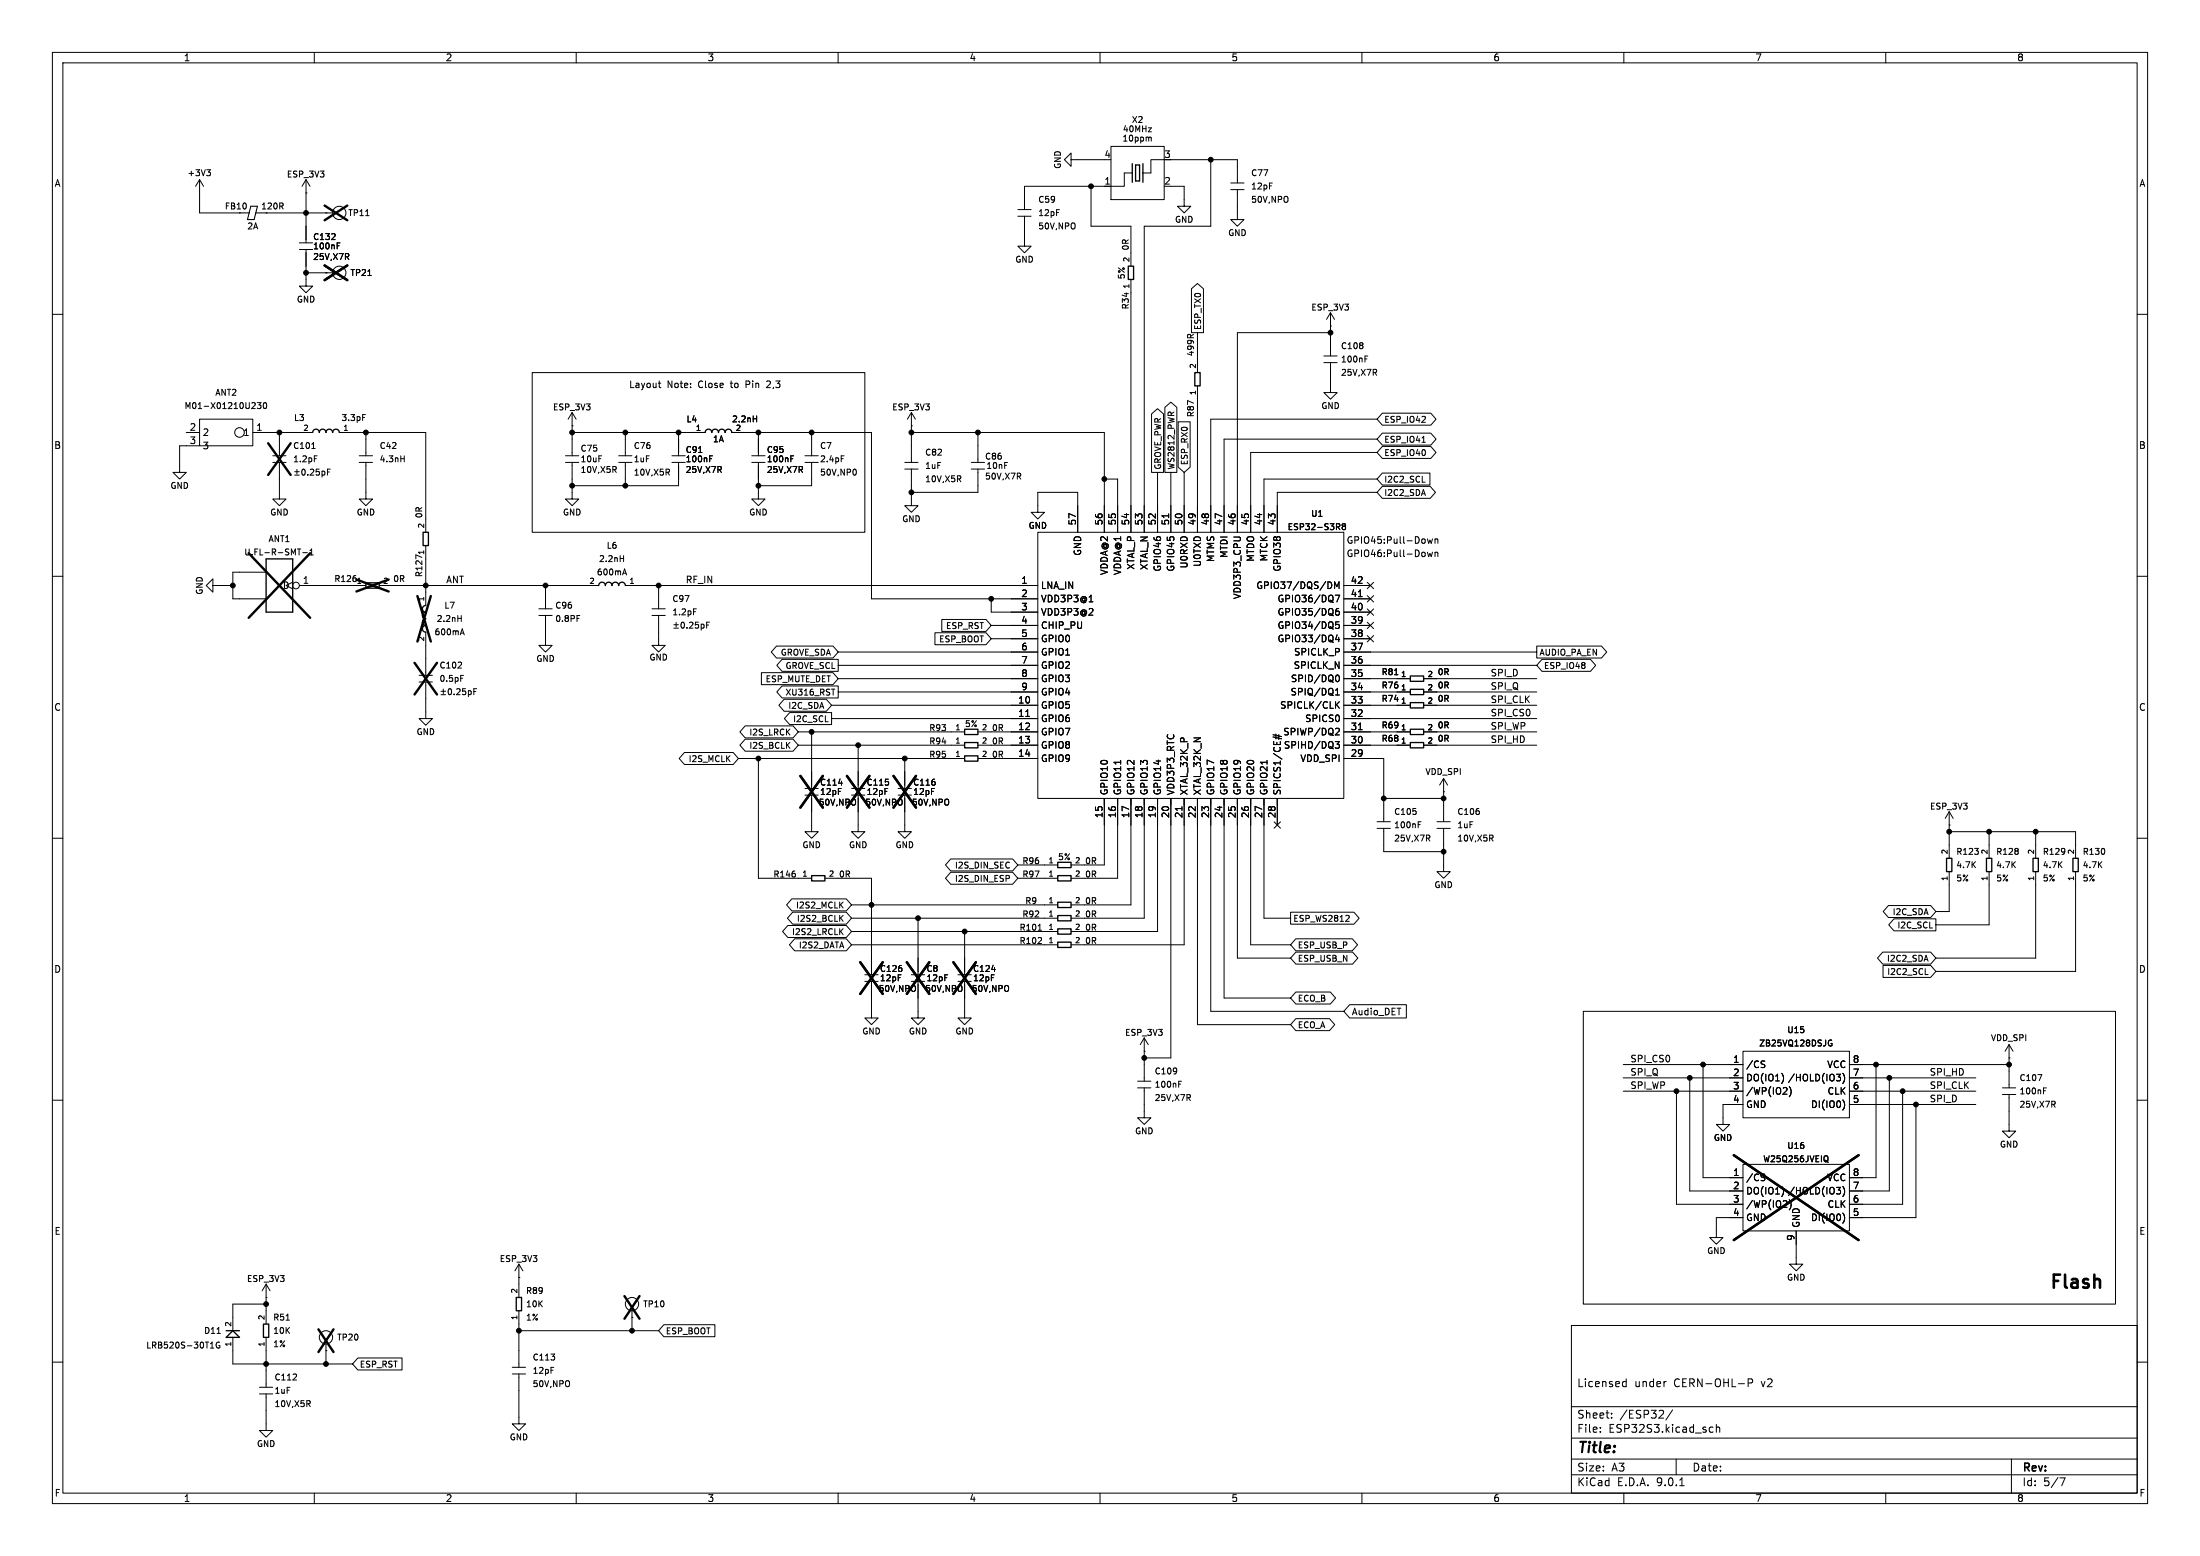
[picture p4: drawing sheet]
<svg xmlns="http://www.w3.org/2000/svg" width="420mm" height="297mm" viewBox="0 0 420 297" stroke-linecap="round" stroke-linejoin="round" font-family="sans-serif">
<g fill="none" stroke="#000" stroke-width=".19">
<path d="M10 10h400v277h-400zM12 12h396v273h-396zM60 10v2M110 10v2M160 10v2M210 10v2M260 10v2M310 10v2M360 10v2M38.1 34.3l-.8 1.3M38.1 34.3l.8 1.3M38.1 34.3v6.3h7.6"/>
<path d="M39.5 32.4h.7l-.4 .4M40 32.8l.2 .3v.2l-.2 .2M53.7 39.3l.4 .6M54 38.9v.3M58.4 36.8h.1M58.4 34.3l-.7 1.3M58.4 34.3l.8 1.3M58.4 34.3v12.1M204.5 30.5v-1.3l-1.3 1.3 1.3 1.3v-1.3h6.3M208.3 35.6v7.6h7.6v7.6M212.1 27.9h10.1v10.2h-10.1zM212.1 35.6h-16.5v4.4"/>
<path d="M216.2 33h-1.6v2.6h-3.8M218.2 33h1.5v-2.5h16.5v4.4M219.2 24.4h.6l-.6 .8h.6M219.5 26.2l.3 .1v.6M223.5 35.6h2.6v3.8h1.2l-1.2 1.2-1.3-1.2h1.3M231.1 30.5v12.7h-12.7v58.4M234.9 34.9h2.6M234.9 36.2h2.6M236.2 36.2v5.7h1.3l-1.3 1.3-1.3-1.3h1.3M242.3 34.9h.6M50.8 40.6h12.7M57.1 46.4h2.6"/>
<path d="M57.1 47.6h2.6M58.4 47.6v7h1.3l-1.3 1.3-1.3-1.3h1.3M58.4 52.1h5.1M62.2 40.6h.1M62.2 52.1h.1M63.3 45.7h.7M63.9 44.7v.4M64.4 46.9h.3M64.4 46.4h.5M66.2 49l.4 .5M66.5 48.5v.4M69.8 41.2h.7"/>
<path d="M70.2 52.6h.7M194.3 40h2.5M194.3 41.3h2.5M195.6 41.3v5.7h1.2l-1.2 1.3-1.3-1.3h1.3M201.7 40h.5M215.9 53.3v48.3M227.5 55.1l1.1-1 1.1 1v8.4h-2.2zM254 59.7l-.8 1.3M254 59.7l.8 1.3M254 59.7v8.2M10 60h2M48.5 76.8l.2 .3v.2l-.7 .7h.7"/>
<path d="M49.1 76.8h.7l-.4 .5 .4 .1v.5l-.2 .1-.5-.1M50.4 77l.1-.2a.61 .61 0 0 1 .4 .6 .61 .61 0 0 1-.4 .6l-.2-.4zM69.2 79.1h.6M101.6 71.1h63.5v30.5h-63.5zM109.2 78.7v8.3M109.2 78.7l-.7 1.3M109.2 78.7l.8 1.3M125.7 73.1h.5M125.9 73.8l.3 .2M143.8 79.9h.6M144.4 79.4v1.1M146.5 72.7l-.1 .1"/>
<path d="M147 73.3l-.7 .7h.8M174 78.7v9.6M174 78.7l-.8 1.3M174 78.7l.8 1.3M219.8 79l1.2-1 1.1 1v11.2h-2.3zM222.4 77.8l1.1-1 1.2 1v12.4h-2.3zM226.8 63.9h.4M227.9 63.8l-.6 .4M228.6 63.5v7.6M228.6 73.7v27.9M252.7 67.9h2.6M252.7 69.2h2.6"/>
<path d="M254 62.2h.1M254 69.2v5.7h1.3l-1.3 1.3-1.3-1.3h1.3M254 63.5h-17.8v38.1M260.1 65.5v.3M260.1 66v.5M260.6 68h.5M260.6 68.5h.4M262.4 71.1l.4 .5M262.8 70.6v.4M263.9 78.9h9.2l1 1.1-1 1.2h-9.2l-1-1.2zM408 60h2M35.6 82.6h2.5"/>
<path d="M38.1 80h10.2v5.1h-10.2zM38.1 85.1h-3.8v5.1h1.3l-1.3 1.2-1.3-1.2h1.3M48.3 82.6h11.4M52.1 87h2.5M52.1 88.3h2.5M53.3 88.3v7h1.3l-1.3 1.2-1.2-1.2h1.2M53.3 82.6v4.4M56.3 90h.8M56.3 90.7h.8M56.7 89.6v.9M57.7 89.7l.2-.2a.61 .61 0 0 1 .4 .6 .61 .61 0 0 1-.4 .6l-.3-.4zM58.8 90.6v.1"/>
<path d="M59.2 89.7l.5-.2 .2 .4-.7 .8h.7M59.5 85.6h.7M60 87h.6M60.9 89.5h-.5l-.1 .6 .6-.1v.6l-.1 .1-.5-.1M61.5 90l.3-.1 .2 .2-.1 .5h-.4M61.5 89.9v1.2M62.5 90.1h.4M63.1 89.5h-.6v1.2M64.8 82.6h16.5v19M68.6 87h2.5M68.6 88.3h2.5M69.8 88.3v7h1.3l-1.3 1.2-1.2-1.2h1.2"/>
<path d="M69.8 82.6v4.4M76.5 87.6h.7M77.2 87v1.2M107.9 87h2.6M107.9 88.3h2.6M109.2 88.3v7h1.3l-1.3 1.2-1.3-1.2h1.3M109.2 81.3h.1M109.2 82.6h25.4M114.3 87h.6M117.3 89.6l.3 .6M117.6 89.1v.4M118.1 87h2.5"/>
<path d="M118.1 88.3h2.5M119.4 82.6v4.4M119.4 88.3v4.4M127.4 90.1l.4 .6M127.8 89.7v.3M128.3 87h2.5M128.3 88.3h2.5M129.5 82.6v4.4M129.5 88.3v4.4h-20.3M133.4 86.4h.6M135.5 87h.5M135.5 87.6h.4"/>
<path d="M137.3 89.6l.4 .6M137.7 89.1v.4M139.7 82.6h26.7v31.7h31.7M143.5 87h2.5M143.5 88.3h2.5M144.8 88.3v7h1.2l-1.2 1.2-1.3-1.2h1.3M144.8 82.6v4.4M151 87h.5M151 87.6h.4M152.8 89.6l.4 .6M153.2 89.1v.4M153.7 87h2.5"/>
<path d="M153.7 88.3h2.5M154.9 82.6v4.4M154.9 88.3v4.4h-10.1M160.6 87h.5M163.3 89.6l.2 .4-.2 .6M172.7 88.3h2.6M172.7 89.5h2.6M174 89.5v7h1.3l-1.3 1.3-1.3-1.3h1.3M174 81.3h.1M174 82.6h36.8v19M183.1 91.4l.3 .6M183.4 90.9v.4"/>
<path d="M185.4 88.3h2.6M185.4 89.5h2.6M186.7 82.6v5.7M186.7 89.5v4.5h-12.7M191.8 88.3h.5M194.5 90.9l.4 .6M194.8 90.4v.4M198.1 97.8h-1.3l1.3 1.3 1.3-1.3h-1.3v-3.8h7.6v7.6M210.8 91.4h2.6v10.2M221 90.2v11.4M223.1 98.1v.7M223.5 90.2v11.4"/>
<path d="M224.9 80.5h2.3v8.7l-1.1 1-1.2-1zM226.1 90.2v11.4M255.6 100l.2 .2-.2 .4M262.9 80h-31.8v21.6M262.9 83.8h-29.2v17.8M262.9 86.4h-24.1v15.2M262.9 91.4h-21.6v10.2M262.9 94h-19.1v7.6M263.9 85.2h9.2l1 1.2-1 1.1h-9.2l-1-1.1zM263.9 90.3h9.1v2.3h-9.1l-1-1.2zM263.9 82.7h9.2l1 1.1-1 1.2h-9.2l-1-1.2zM263.9 92.8h9.1l1 1.2-1 1.1h-9.1l-1-1.1z"/>
<path d="M271.5 84.4h.6M271.5 92h.6M10 110h2M40.6 111.8v-1.3l-1.2 1.3 1.2 1.2v-1.2h3.8M50.8 109.2h-6.4v5.1h6.4M55.9 111.1l-1.3 .7 1.3 .6M56.8 104.8h.6M57.1 111.8h12.7M57.8 105.5h.9M59.2 105.9h.6M59.2 105.1l.3-.3v1.1M72.4 111.8h41.9"/>
<path d="M80.5 106.4l-1.1-.5v.8M81.3 104.1v11.5M87.4 118h.7M88.1 117.5v1.1M102.9 116.2h2.5M102.9 117.5h2.5M104.1 117.5v5.7h1.3l-1.3 1.3-1.2-1.3h1.2M104.1 111.8v4.4M110.2 117.5h.5M118.4 106.6h.6M119 109.4h.5M119 106.1v1.1"/>
<path d="M119.2 108.6l.4 1.1M119.4 111.8h78.7M124.5 116.2h2.5M124.5 117.5h2.5M125.7 117.5v5.7h1.3l-1.3 1.3-1.2-1.3h1.2M125.7 111.8v4.4M128.6 119.2h.9M128.6 119.9h.9M129.1 118.8v.9M130.1 118.9l.2-.1a.61 .61 0 0 1 .4 .5 .61 .61 0 0 1-.4 .6l-.3-.4zM131.1 119.8v.1M131.6 118.9l.5-.1 .2 .3-.7 .8h.7"/>
<path d="M132.4 116.2h.5M133.3 118.8h-.5l-.1 .5 .6-.1v.6l-.1 .1-.5-.1M133.9 119.2l.3-.1 .2 .3-.1 .4h-.4M133.9 119.1v1.2M134.9 119.3h.4M135.4 118.8h-.5v1.1M179.8 118.2h8.4l1 1.2-1 1.1h-8.4zM189.2 114.3v2.5h8.9M189.2 119.4h8.9M198.1 101.6h58.4v50.8h-58.4zM207.9 114.9h.7M254.2 111.4v.6"/>
<path d="M254.8 112.3v-1.2l.4 .9 .4-.9v1.2M254.9 113.6h.9l-.6 1.3M255.4 100.6l.4 .5M255.6 116.1l-.4 .1a.86 .86 0 0 0 0 1.2l.4-.1 .1-.4-.3-.3-.3 .1-.1 .2M255.6 118.7h-.6v.6l.1-.1h.5l.1 .2-.1 .4-.2 .2-.4-.2M256.4 100.5l-.2-.3 .2-.2h.4l.1 .2-.2 .3M256.4 100.5l-.2 .2 .1 .3 .1 .1h.4l.1-.2-.1-.3-.1-.1M256.4 100.5h.3M256.5 111.8h5.1M256.5 114.3h5.1M256.5 116.8h5.1M256.5 119.4h5.1"/>
<path d="M259.3 113.9h.7M261 116.2l1.2 1.2M261 111.2l1.2 1.2M261 118.8l1.2 1.2M261 113.7l1.2 1.2M262.2 116.2l-1.2 1.2M262.2 111.2l-1.2 1.2M262.2 118.8l-1.2 1.2M262.2 113.7l-1.2 1.2M272.5 102.9l.2 .8 .3-.6 .2 .6 .3-.8M272.5 105.4l.2 .8 .3-.6 .2 .6 .3-.8M274 102.9v.8"/>
<path d="M274 105.4v.8M274 103l.1-.1h.3l.1 .8M274 105.5l.1-.1 .3 .1 .1 .7M408 110h2M80 128.9h2.5M80 130.2h2.5M81.3 130.2v7h1.2l-1.2 1.2-1.3-1.2h1.3M81.3 120.7v8.2M84.2 131.9h.9M84.2 132.6h.9M84.6 131.5v.9M85.7 131.6l.1-.1a.61 .61 0 0 1 .4 .5 .61 .61 0 0 1-.4 .6l-.2-.4z"/>
<path d="M86.7 132.5v.1M87.2 131.6l.4-.1 .2 .3-.7 .8h.7M87.4 127.5h.7M87.9 128.9h.6M88 120.8h.5M88.1 126.5v.4M88.2 120l.4 1.2M88.9 131.5h-.6v.5l.5-.1 .1 .6-.2 .1-.4-.1M89.4 131.9l.3-.1 .3 .3-.1 .4h-.5M89.4 131.8v1.2M90.5 132h.3M91 131.5h-.5v1.1"/>
<path d="M142.3 138.6h9.1l1 1.1-1 1.1h-9.1l-1-1.1zM145.4 128.4h13.6l1 1.1-1 1.2h-13.6zM148.2 123.3h10.8l1 1.2-1 1.1h-10.8l-1-1.1zM149.3 130.9h10.7v2.3h-10.7l-1-1.1zM149.3 125.9h10.7v2.2h-10.7l-1-1.1zM149.7 133.5h8l1 1.1-1 1.2h-8l-1-1.2zM150.7 136h8v2.3h-8l-1-1.1zM152.4 139.7h31.7M154.9 139.7v10.8M158.7 131.5h.7M158.7 134.6h39.4M158.7 137.2h39.4"/>
<path d="M160 124.5h38.1M160 127h38.1M160 129.5h38.1M160 132.1h38.1M178.5 120.8h9.7l1 1.1-1 1.2h-9.7zM186.7 139.7h11.4M189.2 121.9h8.9M195.8 136.7h.7M255 132.7h.7M255 131.8l.3-.4v1.3M255.1 129l.2-.2a.68 .68 0 0 1 .4 .7 .68 .68 0 0 1-.4 .6l-.2-.1M255.1 139l.5 .1 .1 .3-.8 .9h.8"/>
<path d="M255.1 134.5l.6 .7M255.3 121.2l-.3 .9h.8M255.6 121.7v.8M255.7 133.9l-.7 .8M256.5 121.9h5.1M256.5 124.5h36.9M256.5 127h36.9M256.5 129.5h12.7M256.5 132.1h12.7M256.5 134.6h12.7M256.5 137.2h36.9M256.5 139.7h12.7"/>
<path d="M259.3 139.3h.7M261 121.3l1.2 1.2M262.2 121.3l-1.2 1.2M266.2 128.8h.7M271.8 129.5h21.6M271.8 132.1h21.6M271.8 134.6h21.6M271.8 139.7h21.6M293.4 123.3h12.3l1 1.2-1 1.1h-12.3zM294.4 125.9h9.2l1 1.1-1 1.1h-9.2l-1-1.1zM10 160h2M130.7 143.6h9.3l1 1.2-1 1.1h-9.3l-1-1.1z"/>
<path d="M141 144.8h43.1M142.3 141.1h9.1l1 1.1-1 1.2h-9.1l-1-1.2zM144.8 144.8v22.8h10.1M152.4 142.2h31.7M153.7 150.5h2.5M153.7 151.8h2.5M154.9 151.8v7h1.3l-1.3 1.2-1.2-1.2h1.2M160.1 149.5h.7M162.6 150.5h2.5M162.6 151.8h2.5M163.8 151.8v7h1.3l-1.3 1.2-1.2-1.2h1.2M163.8 142.2v8.3"/>
<path d="M169.6 149.3v.5M171.4 150.5h2.6M171.4 151.8h2.6M172.7 151.8v7h1.3l-1.3 1.2-1.3-1.2h1.3M172.7 144.8v5.7M178.5 149.3v.5M186.7 142.2h11.4M186.7 144.8h11.4M210.8 152.4v12.7h-6.3M213.4 152.4v15.2h-8.9M213.9 145.1v.8M215.9 152.4v20.3h-11.4"/>
<path d="M218.4 152.4v22.9h-13.9M221 152.4v25.4h-16.5M223.5 152.4v49.5h-5.1M225.6 154v.7M226.1 152.4v27.9h-21.6M228.6 152.4v43.2h17.8M231.1 152.4v40.6h25.4M233.7 152.4v38.1h12.7M236.2 152.4v30.5h10.2M238.8 152.4v27.9h7.6M241.3 152.4v22.9h5.1M241.9 145.1v.8"/>
<path d="M243 140.7l1.7 .3M243 140.2l1.7 .4M243.2 156.9l1.2 1.2M243.6 140.1v.9M243.8 152.4v5.1M244.1 140.2v.9M244.4 156.9l-1.2 1.2M254.9 141.5h.8l-.4 .5 .3 .2 .1 .4-.3 .2h-.3M256.5 142.2h12.7M256.5 144.8h7.7v12M262.9 156.8h2.5M262.9 158.1h2.5"/>
<path d="M264.2 158.1v4.5h11.4M264.2 152.4h11.4M270.3 154.9v.5M270.7 157.4h.4M270.7 156.9h.6M271.8 142.2h21.6M272.6 160l.4 .5M272.9 159.5v.4M274.3 156.8h2.6M274.3 158.1h2.6M275.6 158.1v8.3h1.3l-1.3 1.2-1.3-1.2h1.3M275.6 151.1h.1"/>
<path d="M275.6 148.6v8.2M275.6 148.6l-.8 1.3M275.6 148.6l.8 1.3M282.4 154.9v.5M284.7 160l.3 .5M285 159.5v.4M372.1 157.5h.1M372.1 158.8h24.1v5M372.1 154.9v8.9M372.1 154.9l-.8 1.3M372.1 154.9l.8 1.3M379.7 158.8v5"/>
<path d="M388.6 158.8v5M408 160h2M150.4 176.7h11.2l1 1.1-1 1.1h-11.2l-1-1.1zM151.2 171.6h10.4l1 1.1-1 1.2h-10.4l-1-1.2zM151.3 174.1h10.3l1 1.2-1 1.1h-10.3l-1-1.1zM151.7 179.2h9.9l1 1.1-1 1.2h-9.9l-1-1.2zM151.8 166.8v.5M157.5 167.6h8.9v18.5M160.5 175.2l.5 .7M160.5 177.7l.5 .7M161 174.7l-.7 .7M161 177.3l-.7 .6"/>
<path d="M162.6 175.3h39.3M162.6 177.8h39.3M162.6 172.7h39.3M175.3 175.3v10.8M181.5 164h11.8l1 1.1-1 1.1h-11.8l-1-1.1zM181.5 166.5h11.8l1 1.1-1 1.2h-11.8l-1-1.2zM184.1 177.8v8.3M194.3 167.6h7.6M194.3 165.1h7.6M198.2 177.6h.6M198.8 179.1v.3M246.4 174.1h12.1l1 1.2-1 1.1h-12.1z"/>
<path d="M247.4 179.2h10.8l1 1.1-1 1.2h-10.8l-1-1.2zM257.4 174.7l.2 .2-.1 .3-.6 .7h.7M360.5 172.8h8.1l1 1.2-1 1.1h-8.1l-1-1.1zM361.6 175.4h8v2.3h-8l-1-1.2zM372.1 166.4v7.6h-2.5M379.7 166.4v10.1h-10.1M385.2 162v.3M385.2 162.5v.5M388.6 166.4v16.5h-19M394.1 162v.8M394.2 162.4l-.1 .1M396.2 166.4v19h-26.6"/>
<path d="M401.7 162.2v.7M162.6 180.3h39.3M165.1 186.1h2.5M165.1 187.3h2.5M166.4 187.3v7h1.2l-1.2 1.3-1.3-1.3h1.3M172.1 184.8v.5M174 186.1h2.5M174 187.3h2.5M175.3 187.3v7h1.2l-1.2 1.3-1.3-1.3h1.3M180.4 186.1h.5M182.9 186.1h2.5M182.9 187.3h2.5"/>
<path d="M184.1 187.3v7h1.3l-1.3 1.3-1.2-1.3h1.2M189.3 185.1h.7M198.1 180.1h.7M218.4 198.1v8.3M218.4 198.1l-.7 1.3M218.4 198.1l.8 1.3M247.4 181.7h10.8l1 1.2-1 1.1h-10.8l-1-1.1zM247.4 189.4h6.6l1 1.1-1 1.1h-6.6l-1-1.1zM247.4 194.4h6.4l1 1.2-1 1.1h-6.4l-1-1.1zM257.7 191.8h10.8v2.5h-10.8l-1.2-1.3zM302.3 193h101.6v55.9h-101.6zM349.5 199.2h.2v.4l-.3 .1-.3-.2"/>
<path d="M349.7 198.6l-.3-.1-.3 .2M359.4 181.7h9.2l1 1.2-1 1.1h-9.2l-1-1.1zM359.5 184.3h9.1l1 1.1-1 1.2h-9.1zM367.5 186h.6M383.5 199.4l-.7 1.3M383.5 199.4l.8 1.3M383.5 199.4v8.2M10 210h2M217.2 206.4h2.5M217.2 207.6h2.5M218.4 207.6v5.8h1.3l-1.3 1.2-1.2-1.2h1.2M218.4 200.7h.1"/>
<path d="M224.6 204v.7M224.6 204.3v.1M225 206.4h.6M225 206.9h.4M226.9 209.5l.3 .6M227.2 209v.4M309.9 203.2h22.8M309.9 205.7h22.8M309.9 208.3h22.8M320 208.3v21.6h12.7M322.6 205.7v21.6h10.1M325.1 203.2v21.6h7.6"/>
<path d="M332.7 200.7h20.4v12.7h-20.4zM332.7 210.8h-3.8v3.8h1.3l-1.3 1.3-1.2-1.3h1.2M336.4 202.5l.5 .1M336.7 203.2l.2 .2-.2 .4M340.4 208.9h.7M340.4 205.4v.9M341.1 207.7v.4M341.6 207.5a1.47 1.47 0 0 1 0 1.8M350.6 205h.8l-.5 .5M351.1 205.5l.3 .3v.3l-.3 .2M351.8 204.9a1.46 1.46 0 0 1 0 1.9M351.8 210a1.49 1.49 0 0 1 0 1.8"/>
<path d="M353.1 203.2h30.4M353.1 205.7h24.1M353.1 208.3h24.1M353.1 210.8h24.1M358.1 203.2v21.6h-5M360.7 205.7v21.6h-7.6M363.2 208.3v21.6h-10.1M365.8 210.8v21.6h-12.7M382.3 207.6h2.5M382.3 208.9h2.5M383.5 208.9v7h1.3l-1.3 1.3-1.2-1.3h1.2M383.5 201.9h.1"/>
<path d="M389 205.1h.8l-.5 1.2M390.1 207.7h.6M390.1 208.2h.4M392 210.8l.3 .5M392.3 210.3v.4M408 210h2M332.7 222.2h20.4v12.7h-20.4zM332.7 232.4h-5v3.8h1.2l-1.2 1.3-1.3-1.3h1.3M336.4 224.1l.5 .1M336.7 224.8l.2 .2-.2 .4M340.4 230.4h.7M340.4 227v.8"/>
<path d="M341.1 229.3v.4M341.6 229.1l.3 .4v.6M341.9 230.4l-.3 .5M342.9 234.9v6.4h1.3l-1.3 1.3-1.3-1.3h1.3M348.6 221.5l.4 .4M348.7 220.6l.3 .4-.1 .6-.2 .2M350.6 226.6h.8l-.5 .5M351.1 227.1l.3 .3v.3l-.3 .2M351.8 226.5a1.46 1.46 0 0 1 0 1.9M351.8 231.6a1.49 1.49 0 0 1 0 1.8M40.2 257.3h.6M40.4 256.3l.1-.1v1.1"/>
<path d="M41.4 254.5h.7M41.9 256.2a.52 .52 0 0 0-.7 .6 .52 .52 0 0 0 .8 .4v-.4h-.3M44.4 255.3v5h22.9M50.8 247.6h.1M50.8 245.1v7.6M50.8 255.3v9.5M50.8 245.1l-.8 1.3M50.8 245.1l.8 1.3M50.8 248.9h-6.4v5.1M54.6 252h.7M62.2 257.8h.1M62.2 256.5v3.8"/>
<path d="M68.3 259.2h8.4v2.3h-8.4l-1-1.2zM99.1 243.8h.1M99.1 241.3v6.3M99.1 250.2v10.8M99.1 241.3l-.8 1.3M99.1 241.3l.7 1.3M99.1 254h26.6M120.6 251.5h.1M120.6 250.2v3.8M126.7 252.9h9.8v2.2h-9.8l-1-1.1zM300 253h108v32h-108zM10 260h2"/>
<path d="M49.5 264.8h2.6M49.5 266.1h2.6M50.8 266.1v6.9h1.3l-1.3 1.3-1.3-1.3h1.3M55.9 263.4h.7M56.6 262.4v.4M58.8 267.9l.4 .6M59.2 267.5v.3M97.8 261h2.5M97.8 262.3h2.5M99.1 262.3v9.5h1.2l-1.2 1.2-1.3-1.2h1.3M105.2 261h.5M300 278.5h108"/>
<path d="M300 274.5h108M300 268.5h108M305.5 273.2v.2M305.5 272.5v.1M307.7 270.5v.2M307.7 269.8v.1M309.9 264.6h.5M309.9 263.8h.5M310.4 263.2v1.5M317.9 263.7h.2M319.3 269.1l-1.3 1.9M320 278.5v3"/>
<path d="M326.6 272.4l.4 .1M327 273.3l-.4 .1M327.7 272.5l.2-.1 .3 .1 .1 .9M327.7 271.9v1.5M333.7 264l.7-.1 .2-.2-.1-.4-.2-.1h-.6v1.5M384 278.5v6.5M408 260h2M60 285v2M110 285v2M160 285v2M210 285v2M260 285v2"/>
<path d="M300 281.5h108M310 285v2M320.7 283.6h.8M360 285v2M393.2 282.1h1l-.6 1.5"/>
<circle cx="64.8" cy="52.1" r="1.27"/>
<circle cx="64.8" cy="40.6" r="1.27"/>
<circle cx="45.7" cy="82.5" r=".92"/>
<circle cx="56.5" cy="111.8" r=".63"/>
<circle cx="62.2" cy="255.3" r="1.27"/>
<circle cx="120.6" cy="248.9" r="1.27"/>
</g>
<g fill="none" stroke="#000" stroke-width=".25">
<path d="M216.2 31.2v3.6M216.8 31.5h.8v3h-.8zM218.2 31.2v3.6M215.4 50.8h1v2.5h-1zM228.1 71.1h1v2.6h-1zM59.7 82.6a.64 .64 0 0 1 .6-.7 .64 .64 0 0 1 .7 .7 .64 .64 0 0 1 .6-.7 .64 .64 0 0 1 .6 .7 .64 .64 0 0 1 .7-.7 .64 .64 0 0 1 .6 .7 .64 .64 0 0 1 .6-.7 .64 .64 0 0 1 .7 .7M134.6 82.6a.64 .64 0 0 1 .7-.7 .64 .64 0 0 1 .6 .7 .64 .64 0 0 1 .6-.7 .64 .64 0 0 1 .7 .7 .64 .64 0 0 1 .6-.7 .64 .64 0 0 1 .6 .7 .64 .64 0 0 1 .7-.7 .64 .64 0 0 1 .6 .7M50.8 106.7h5.1v10.1h-5.1zM69.8 111.3h2.6v1h-2.6zM80.8 101.6h1v2.5h-1zM81.3 115.6a.64 .64 0 0 0-.7 .6 .64 .64 0 0 0 .7 .6 .64 .64 0 0 0-.7 .7 .64 .64 0 0 0 .7 .6 .64 .64 0 0 0-.7 .7 .64 .64 0 0 0 .7 .6M81.3 119.4a.64 .64 0 0 0-.7 .6 .64 .64 0 0 0 .7 .7"/>
<path d="M114.3 111.8a.64 .64 0 0 1 .6-.7 .64 .64 0 0 1 .7 .7 .64 .64 0 0 1 .6-.7 .64 .64 0 0 1 .6 .7 .64 .64 0 0 1 .7-.7 .64 .64 0 0 1 .6 .7 .64 .64 0 0 1 .6-.7 .64 .64 0 0 1 .7 .7M184.1 139.2h2.6v1h-2.6zM269.2 139.2h2.6v1h-2.6zM269.2 131.6h2.6v1h-2.6zM269.2 129h2.6v1h-2.6zM269.2 134.1h2.6v1h-2.6zM184.1 141.7h2.6v1h-2.6zM184.1 144.3h2.6v1h-2.6zM269.2 141.7h2.6v1h-2.6zM154.9 167.1h2.6v1h-2.6zM201.9 179.8h2.6v1h-2.6zM201.9 167.1h2.6v1h-2.6z"/>
<path d="M201.9 174.8h2.6v1h-2.6zM201.9 177.3h2.6v1h-2.6zM201.9 164.6h2.6v1h-2.6zM201.9 172.2h2.6v1h-2.6zM371.6 163.8h1v2.6h-1zM379.2 163.8h1v2.6h-1zM388.1 163.8h1v2.6h-1zM395.7 163.8h1v2.6h-1zM43.2 254h2.5M44.4 254l1.3 1.3h-2.5zM50.3 252.7h1v2.6h-1zM98.6 247.6h1v2.6h-1z"/>
</g>
<g fill="none" stroke="#000" stroke-width=".46">
<path d="M62 39.2l4.3 2.8M66.3 39.2l-4.3 2.8M62 50.7l4.3 2.8M66.3 50.7l-4.3 2.8M51.2 84.6l4.3 6.1M55.5 84.6l-4.3 6.1M47.5 105.6l11.7 12.3M59.2 105.6l-11.7 12.3M68 110.6l6.2 2.3M74.2 110.6l-6.2 2.3M79.7 113.8l2.5 8.7M82.2 113.8l-2.5 8.7"/>
<path d="M79.1 126.5l4.3 6.1M83.4 126.5l-4.3 6.1M152.8 148.1l4.3 6.1M157.1 148.1l-4.3 6.1M161.7 148.1l4.3 6.1M166 148.1l-4.3 6.1M170.6 148.1l4.3 6.1M174.9 148.1l-4.3 6.1M164.2 183.7l4.3 6M168.5 183.7l-4.3 6M173.1 183.7l4.3 6M177.4 183.7l-4.3 6"/>
<path d="M182 183.7l4.3 6M186.3 183.7l-4.3 6M331 220.5l23.8 16.2M354.8 220.5l-23.8 16.2M60.8 253.7l2.9 4.4M63.7 253.7l-2.9 4.4M119.2 247.4l2.9 4.3M122.1 247.4l-2.9 4.3"/>
</g>
<path d="M47.9 39.4h1.2l-.6 2.5h-1.3zM45.7 40.6h1.9M48.8 40.6h2" fill="none" stroke="#000" stroke-width=".2"/>
<g fill="#000" stroke="#000" stroke-width=".19">
<circle cx="208.3" cy="35.6" r=".46"/>
<circle cx="231.1" cy="30.5" r=".46"/>
<circle cx="58.4" cy="40.6" r=".46"/>
<circle cx="58.4" cy="52.1" r=".46"/>
<circle cx="254" cy="63.5" r=".46"/>
<circle cx="53.3" cy="82.6" r=".46"/>
<circle cx="69.8" cy="82.6" r=".46"/>
<circle cx="109.2" cy="82.6" r=".46"/>
<circle cx="109.2" cy="92.7" r=".46"/>
<circle cx="119.4" cy="82.6" r=".46"/>
<circle cx="119.4" cy="92.7" r=".46"/>
<circle cx="129.5" cy="82.6" r=".46"/>
<circle cx="144.8" cy="82.6" r=".46"/>
<circle cx="144.8" cy="92.7" r=".46"/>
<circle cx="154.9" cy="82.6" r=".46"/>
<circle cx="174" cy="82.6" r=".46"/>
<circle cx="174" cy="94" r=".46"/>
<circle cx="186.7" cy="82.6" r=".46"/>
<circle cx="210.8" cy="91.4" r=".46"/>
<circle cx="44.4" cy="111.8" r=".46"/>
<circle cx="81.3" cy="111.8" r=".46"/>
<circle cx="104.1" cy="111.8" r=".46"/>
<circle cx="125.7" cy="111.8" r=".46"/>
<circle cx="189.2" cy="114.3" r=".46"/>
<circle cx="154.9" cy="139.7" r=".46"/>
<circle cx="144.8" cy="144.8" r=".46"/>
<circle cx="163.8" cy="142.2" r=".46"/>
<circle cx="172.7" cy="144.8" r=".46"/>
<circle cx="264.2" cy="152.4" r=".46"/>
<circle cx="275.6" cy="152.4" r=".46"/>
<circle cx="372.1" cy="158.8" r=".46"/>
<circle cx="379.7" cy="158.8" r=".46"/>
<circle cx="388.6" cy="158.8" r=".46"/>
<circle cx="166.4" cy="172.7" r=".46"/>
<circle cx="175.3" cy="175.3" r=".46"/>
<circle cx="184.1" cy="177.8" r=".46"/>
<circle cx="275.6" cy="162.6" r=".46"/>
<circle cx="218.4" cy="201.9" r=".46"/>
<circle cx="320" cy="208.3" r=".46"/>
<circle cx="322.6" cy="205.7" r=".46"/>
<circle cx="325.1" cy="203.2" r=".46"/>
<circle cx="358.1" cy="203.2" r=".46"/>
<circle cx="360.7" cy="205.7" r=".46"/>
<circle cx="363.2" cy="208.3" r=".46"/>
<circle cx="365.8" cy="210.8" r=".46"/>
<circle cx="383.5" cy="203.2" r=".46"/>
<circle cx="50.8" cy="248.9" r=".46"/>
<circle cx="99.1" cy="254" r=".46"/>
<circle cx="120.6" cy="254" r=".46"/>
<circle cx="50.8" cy="260.3" r=".46"/>
<circle cx="62.2" cy="260.3" r=".46"/>
</g>
<text font-size="3.5" x="391.2" y="246.1">Flash</text>
<text font-size="2.8" x="301" y="277.9">Title:</text>
<g font-size="2.1">
<text x="301" y="265">Licensed</text>
<text x="312" y="265">under</text>
<text x="319.6" y="265">CERN-OHL-P</text>
<text x="336.4" y="265">v2</text>
<text x="301" y="273.7">File:</text>
<text x="301" y="271">Sheet:</text>
<text x="307.1" y="273.7">ESP32S3.kicad_sch</text>
<text x="309.2" y="271">/ESP32/</text>
<text x="301" y="281.1">Size:</text>
<text x="307.6" y="281.1">A3</text>
<text x="323" y="281.1">Date:</text>
<text x="386" y="281.3">Rev:</text>
<text x="301" y="283.9">KiCad</text>
<text x="308.7" y="283.9">E.D.A.</text>
<text x="316.3" y="283.9">9.0.1</text>
<text x="386" y="283.9">Id:</text>
<text x="390.1" y="283.9">5/7</text>
</g>
<g font-size="1.8">
<text x="35" y="11.9">1</text>
<text x="85" y="11.9">2</text>
<text x="135" y="11.9">3</text>
<text x="185" y="11.9">4</text>
<text x="235" y="11.9">5</text>
<text x="285" y="11.9">6</text>
<text x="335" y="11.9">7</text>
<text x="385" y="11.9">8</text>
<text x="10.3" y="35.9">A</text>
<text x="210.7" y="30.2">4</text>
<text x="210.7" y="35.3">1</text>
<text x="222.2" y="30.2">3</text>
<text x="222.2" y="35.3">2</text>
<text x="408.3" y="35.9">A</text>
<text x="120" y="74.3">Layout</text>
<text x="127.3" y="74.3">Note:</text>
<text x="133.4" y="74.3">Close</text>
<text x="139.8" y="74.3">to</text>
<text x="142.8" y="74.3">Pin</text>
<text x="147" y="74.3">2,3</text>
<text x="36.1" y="82.3">2</text>
<text x="38.6" y="83.4">2</text>
<text x="46.3" y="83.4">1</text>
<text x="48.8" y="82.3">1</text>
<text x="10.3" y="85.9">B</text>
<text x="36.1" y="84.8">3</text>
<text x="38.6" y="86">3</text>
<text x="408.2" y="85.9">B</text>
<text x="205.5" y="100.4" transform="rotate(-90 205.5 100.4)">57</text>
<text x="210.6" y="100.4" transform="rotate(-90 210.6 100.4)">56</text>
<text x="213.1" y="100.4" transform="rotate(-90 213.1 100.4)">55</text>
<text x="215.6" y="100.4" transform="rotate(-90 215.6 100.4)">54</text>
<text x="218.2" y="100.4" transform="rotate(-90 218.2 100.4)">53</text>
<text x="220.7" y="100.4" transform="rotate(-90 220.7 100.4)">52</text>
<text x="223.3" y="100.4" transform="rotate(-90 223.3 100.4)">51</text>
<text x="225.8" y="100.4" transform="rotate(-90 225.8 100.4)">50</text>
<text x="228.3" y="100.4" transform="rotate(-90 228.3 100.4)">49</text>
<text x="230.9" y="100.4" transform="rotate(-90 230.9 100.4)">48</text>
<text x="233.4" y="100.4" transform="rotate(-90 233.4 100.4)">47</text>
<text x="236" y="100.4" transform="rotate(-90 236 100.4)">46</text>
<text x="238.5" y="100.4" transform="rotate(-90 238.5 100.4)">45</text>
<text x="241" y="100.4" transform="rotate(-90 241 100.4)">44</text>
<text x="243.6" y="100.4" transform="rotate(-90 243.6 100.4)">43</text>
<text x="206.6" y="106.2" transform="rotate(-90 206.6 106.2)">GND</text>
<text x="232" y="107.4" transform="rotate(-90 232 107.4)">MTMS</text>
<text x="234.5" y="106.6" transform="rotate(-90 234.5 106.6)">MTDI</text>
<text x="239.6" y="107.3" transform="rotate(-90 239.6 107.3)">MTDO</text>
<text x="242.2" y="107.3" transform="rotate(-90 242.2 107.3)">MTCK</text>
<text x="257" y="104">GPIO45:Pull-Down</text>
<text x="257" y="106.5">GPIO46:Pull-Down</text>
<text x="53.9" y="112.6">D</text>
<text x="57.7" y="111.5">1</text>
<text x="85.1" y="111.4">ANT</text>
<text x="130.8" y="111.4">RF_IN</text>
<text x="194.9" y="111.5">1</text>
<text x="198.6" y="112.6">LNA_IN</text>
<text x="211.7" y="109.9" transform="rotate(-90 211.7 109.9)">VDDA@2</text>
<text x="214.2" y="109.9" transform="rotate(-90 214.2 109.9)">VDDA@1</text>
<text x="216.8" y="108.8" transform="rotate(-90 216.8 108.8)">XTAL_P</text>
<text x="219.3" y="108.9" transform="rotate(-90 219.3 108.9)">XTAL_N</text>
<text x="221.8" y="109.2" transform="rotate(-90 221.8 109.2)">GPIO46</text>
<text x="224.4" y="109.2" transform="rotate(-90 224.4 109.2)">GPIO45</text>
<text x="226.9" y="108.6" transform="rotate(-90 226.9 108.6)">U0RXD</text>
<text x="229.5" y="108.3" transform="rotate(-90 229.5 108.3)">U0TXD</text>
<text x="239.7" y="112.6">GPIO37/DQS/DM</text>
<text x="244.7" y="109.2" transform="rotate(-90 244.7 109.2)">GPIO38</text>
<text x="257.8" y="111.5">42</text>
<text x="194.9" y="114">2</text>
<text x="194.9" y="116.6">3</text>
<text x="194.9" y="119.1">4</text>
<text x="198.6" y="115.2">VDD3P3@1</text>
<text x="198.6" y="117.7">VDD3P3@2</text>
<text x="237.1" y="114.5" transform="rotate(-90 237.1 114.5)">VDD3P3_CPU</text>
<text x="243.8" y="115.2">GPIO36/DQ7</text>
<text x="243.8" y="117.7">GPIO35/DQ6</text>
<text x="257.8" y="114">41</text>
<text x="257.8" y="116.6">40</text>
<text x="257.8" y="119.1">39</text>
<text x="194.9" y="121.7">5</text>
<text x="194.9" y="124.2">6</text>
<text x="198.6" y="120.2">CHIP_PU</text>
<text x="198.6" y="122.8">GPIO0</text>
<text x="198.6" y="125.3">GPIO1</text>
<text x="243.8" y="120.2">GPIO34/DQ5</text>
<text x="243.8" y="122.8">GPIO33/DQ4</text>
<text x="246.9" y="125.3">SPICLK_P</text>
<text x="257.8" y="121.7">38</text>
<text x="257.8" y="124.2">37</text>
<text x="194.9" y="126.7">7</text>
<text x="194.9" y="129.3">8</text>
<text x="194.9" y="131.8">9</text>
<text x="198.6" y="127.9">GPIO2</text>
<text x="198.6" y="130.4">GPIO3</text>
<text x="246.3" y="130.4">SPID/DQ0</text>
<text x="246.9" y="127.9">SPICLK_N</text>
<text x="257.8" y="126.7">36</text>
<text x="257.8" y="129.3">35</text>
<text x="257.8" y="131.8">34</text>
<text x="284.5" y="131.7">SPI_Q</text>
<text x="284.5" y="129.2">SPI_D</text>
<text x="10.3" y="135.9">C</text>
<text x="194.3" y="134.4">10</text>
<text x="194.3" y="136.9">11</text>
<text x="198.6" y="132.9">GPIO4</text>
<text x="198.6" y="135.5">GPIO5</text>
<text x="244.3" y="135.5">SPICLK/CLK</text>
<text x="246.3" y="132.9">SPIQ/DQ1</text>
<text x="257.8" y="134.4">33</text>
<text x="257.8" y="136.9">32</text>
<text x="284.5" y="136.8">SPI_CS0</text>
<text x="284.5" y="134.3">SPI_CLK</text>
<text x="408.2" y="135.9">C</text>
<text x="194.3" y="139.4">12</text>
<text x="194.3" y="142">13</text>
<text x="198.6" y="138">GPIO6</text>
<text x="198.6" y="140.6">GPIO7</text>
<text x="198.6" y="143.1">GPIO8</text>
<text x="244.9" y="140.6">SPIWP/DQ2</text>
<text x="245" y="143.1">SPIHD/DQ3</text>
<text x="249.1" y="138">SPICS0</text>
<text x="257.8" y="139.4">31</text>
<text x="257.8" y="142">30</text>
<text x="284.5" y="139.4">SPI_WP</text>
<text x="284.5" y="141.9">SPI_HD</text>
<text x="194.3" y="144.5">14</text>
<text x="198.6" y="145.6">GPIO9</text>
<text x="248.1" y="145.6">VDD_SPI</text>
<text x="257.8" y="144.5">29</text>
<text x="211.7" y="151.9" transform="rotate(-90 211.7 151.9)">GPIO10</text>
<text x="214.2" y="151.9" transform="rotate(-90 214.2 151.9)">GPIO11</text>
<text x="216.8" y="151.9" transform="rotate(-90 216.8 151.9)">GPIO12</text>
<text x="219.3" y="151.9" transform="rotate(-90 219.3 151.9)">GPIO13</text>
<text x="221.8" y="151.9" transform="rotate(-90 221.8 151.9)">GPIO14</text>
<text x="224.4" y="151.9" transform="rotate(-90 224.4 151.9)">VDD3P3_RTC</text>
<text x="226.9" y="151.9" transform="rotate(-90 226.9 151.9)">XTAL_32K_P</text>
<text x="229.5" y="151.9" transform="rotate(-90 229.5 151.9)">XTAL_32K_N</text>
<text x="232" y="151.9" transform="rotate(-90 232 151.9)">GPIO17</text>
<text x="234.5" y="151.9" transform="rotate(-90 234.5 151.9)">GPIO18</text>
<text x="237.1" y="151.9" transform="rotate(-90 237.1 151.9)">GPIO19</text>
<text x="239.6" y="151.9" transform="rotate(-90 239.6 151.9)">GPIO20</text>
<text x="242.2" y="151.9" transform="rotate(-90 242.2 151.9)">GPIO21</text>
<text x="244.7" y="151.9" transform="rotate(-90 244.7 151.9)">SPICS1/CE#</text>
<text x="210.6" y="156.3" transform="rotate(-90 210.6 156.3)">15</text>
<text x="213.1" y="156.3" transform="rotate(-90 213.1 156.3)">16</text>
<text x="215.6" y="156.3" transform="rotate(-90 215.6 156.3)">17</text>
<text x="218.2" y="156.3" transform="rotate(-90 218.2 156.3)">18</text>
<text x="220.7" y="156.3" transform="rotate(-90 220.7 156.3)">19</text>
<text x="223.3" y="156.3" transform="rotate(-90 223.3 156.3)">20</text>
<text x="225.8" y="156.3" transform="rotate(-90 225.8 156.3)">21</text>
<text x="228.3" y="156.3" transform="rotate(-90 228.3 156.3)">22</text>
<text x="230.9" y="156.3" transform="rotate(-90 230.9 156.3)">23</text>
<text x="233.4" y="156.3" transform="rotate(-90 233.4 156.3)">24</text>
<text x="236" y="156.3" transform="rotate(-90 236 156.3)">25</text>
<text x="238.5" y="156.3" transform="rotate(-90 238.5 156.3)">26</text>
<text x="241" y="156.3" transform="rotate(-90 241 156.3)">27</text>
<text x="243.6" y="156.3" transform="rotate(-90 243.6 156.3)">28</text>
<text x="10.3" y="185.9">D</text>
<text x="408.2" y="185.9">D</text>
<text x="258" y="194">Audio_DET</text>
<text x="311.1" y="202.9">SPI_CS0</text>
<text x="330.8" y="202.9">1</text>
<text x="353.6" y="202.9">8</text>
<text x="311.1" y="205.4">SPI_Q</text>
<text x="311.1" y="207.9">SPI_WP</text>
<text x="330.8" y="205.5">2</text>
<text x="330.8" y="208">3</text>
<text x="333.2" y="204.1">/CS</text>
<text x="333.2" y="206.6">DO(IO1)</text>
<text x="333.2" y="209.1">/WP(IO2)</text>
<text x="341.2" y="206.6">/HOLD(IO3)</text>
<text x="348.7" y="204.1">VCC</text>
<text x="348.8" y="209.1">CLK</text>
<text x="353.6" y="205.5">7</text>
<text x="353.6" y="208">6</text>
<text x="368.3" y="205.4">SPI_HD</text>
<text x="368.3" y="207.9">SPI_CLK</text>
<text x="330.8" y="210.6">4</text>
<text x="333.2" y="211.7">GND</text>
<text x="345.6" y="211.7">DI(IO0)</text>
<text x="353.6" y="210.6">5</text>
<text x="368.3" y="210.5">SPI_D</text>
<text x="330.8" y="224.5">1</text>
<text x="330.8" y="227.1">2</text>
<text x="333.2" y="225.7">/CS</text>
<text x="348.7" y="225.7">VCC</text>
<text x="353.6" y="224.5">8</text>
<text x="353.6" y="227.1">7</text>
<text x="330.8" y="229.6">3</text>
<text x="330.8" y="232.2">4</text>
<text x="333.2" y="228.2">DO(IO1)</text>
<text x="333.2" y="230.7">/WP(IO2)</text>
<text x="333.2" y="233.3">GND</text>
<text x="341.2" y="228.2">/HOLD(IO3)</text>
<text x="345.6" y="233.3">DI(IO0)</text>
<text x="348.8" y="230.7">CLK</text>
<text x="353.6" y="229.6">6</text>
<text x="353.6" y="232.2">5</text>
<text x="10.3" y="235.9">E</text>
<text x="342.6" y="236.9" transform="rotate(-90 342.6 236.9)">9</text>
<text x="343.8" y="234.4" transform="rotate(-90 343.8 234.4)">GND</text>
<text x="408.3" y="235.9">E</text>
<text x="10.3" y="285.9">F</text>
<text x="35" y="286.9">1</text>
<text x="85" y="286.9">2</text>
<text x="135" y="286.9">3</text>
<text x="185" y="286.9">4</text>
<text x="235" y="286.9">5</text>
<text x="285" y="286.9">6</text>
<text x="335" y="286.9">7</text>
<text x="385" y="286.9">8</text>
<text x="408.3" y="285.9">F</text>
</g>
<g font-size="1.6">
<text x="216" y="23.7">X2</text>
<text x="214.2" y="27.2">10ppm</text>
<text x="214.3" y="25.4">40MHz</text>
<text x="35.7" y="33.8">+3V3</text>
<text x="54.7" y="34.1">ESP_3V3</text>
<text x="202.7" y="32.3" transform="rotate(-90 202.7 32.3)">GND</text>
<text x="238.7" y="33.8">C77</text>
<text x="42.8" y="40.2">FB10</text>
<text x="49.8" y="40.2">120R</text>
<text x="66.4" y="41.4">TP11</text>
<text x="198.1" y="38.9">C59</text>
<text x="198.1" y="41.4">12pF</text>
<text x="238.7" y="36.4">12pF</text>
<text x="238.7" y="38.9">50V,NPO</text>
<text x="47.1" y="44">2A</text>
<text x="59.7" y="46">C132</text>
<text x="59.7" y="47.8">100nF</text>
<text x="198.1" y="44">50V,NPO</text>
<text x="215.7" y="47.9" transform="rotate(-90 215.7 47.9)">0R</text>
<text x="224.2" y="42.7">GND</text>
<text x="234.4" y="45.3">GND</text>
<text x="59.7" y="49.8">25V,X7R</text>
<text x="66.8" y="52.9">TP21</text>
<text x="193.7" y="50.3">GND</text>
<text x="214.9" y="53.4" transform="rotate(-90 214.9 53.4)">5%</text>
<text x="56.6" y="58">GND</text>
<text x="215.7" y="59.2" transform="rotate(-90 215.7 59.2)">R34</text>
<text x="250.2" y="59.5">ESP_3V3</text>
<text x="229.5" y="63.1" transform="rotate(-90 229.5 63.1)">ESP_TX0</text>
<text x="228.1" y="68.1" transform="rotate(-90 228.1 68.1)">499R</text>
<text x="255.9" y="66.8">C108</text>
<text x="255.9" y="69.4">100nF</text>
<text x="255.9" y="71.9">25V,X7R</text>
<text x="41" y="75.7">ANT2</text>
<text x="35.1" y="78.3">M01-X01210U230</text>
<text x="56" y="80.6">L3</text>
<text x="65.1" y="80.6">3.3pF</text>
<text x="105.5" y="78.5">ESP_3V3</text>
<text x="131" y="80.8">L4</text>
<text x="139.6" y="80.8">2.2nH</text>
<text x="170.2" y="78.5">ESP_3V3</text>
<text x="228.1" y="79.7" transform="rotate(-90 228.1 79.7)">R87</text>
<text x="252.1" y="78.3">GND</text>
<text x="264.2" y="80.9">ESP_IO42</text>
<text x="55.9" y="88.4">1.2pF</text>
<text x="55.9" y="85.9">C101</text>
<text x="72.4" y="85.9">C42</text>
<text x="72.4" y="88.4">4.3nH</text>
<text x="110.7" y="86.4">C75</text>
<text x="110.7" y="88.4">10uF</text>
<text x="120.9" y="85.9">C76</text>
<text x="120.9" y="88.4">1uF</text>
<text x="130.8" y="86.7">C91</text>
<text x="130.8" y="88.4">100nF</text>
<text x="136" y="84.6">1A</text>
<text x="146.3" y="86.7">C95</text>
<text x="146.3" y="88.4">100nF</text>
<text x="156.4" y="88.4">2.4pF</text>
<text x="156.4" y="85.9">C7</text>
<text x="176.5" y="87.2">C82</text>
<text x="176.5" y="89.7">1uF</text>
<text x="187.9" y="87.9">C86</text>
<text x="188.2" y="89.7">10nF</text>
<text x="221.9" y="89.7" transform="rotate(-90 221.9 89.7)">GROVE_PWR</text>
<text x="224.4" y="89.7" transform="rotate(-90 224.4 89.7)">WS2812_PWR</text>
<text x="226.9" y="88.9" transform="rotate(-90 226.9 88.9)">ESP_RX0</text>
<text x="264.2" y="87.2">ESP_IO40</text>
<text x="264.2" y="84.7">ESP_IO41</text>
<text x="32.4" y="93.5">GND</text>
<text x="110.7" y="90.5">10V,X5R</text>
<text x="120.9" y="91">10V,X5R</text>
<text x="130.8" y="90.5">25V,X7R</text>
<text x="146.3" y="90.5">25V,X7R</text>
<text x="156.4" y="91">50V,NP0</text>
<text x="176.5" y="92.2">10V,X5R</text>
<text x="187.9" y="91.7">50V,X7R</text>
<text x="264.2" y="92.3">I2C2_SCL</text>
<text x="264.2" y="94.9">I2C2_SDA</text>
<text x="51.5" y="98.6">GND</text>
<text x="68" y="98.6">GND</text>
<text x="80.8" y="99" transform="rotate(-90 80.8 99)">0R</text>
<text x="107.4" y="98.6">GND</text>
<text x="142.9" y="98.6">GND</text>
<text x="172.1" y="99.9">GND</text>
<text x="196.3" y="101.1">GND</text>
<text x="245.7" y="101.4">ESP32-S3R8</text>
<text x="250.2" y="98.8">U1</text>
<text x="46.5" y="106.2">U.FL-R-SMT-1</text>
<text x="51.2" y="103.7">ANT1</text>
<text x="114.2" y="107.5">2.2nH</text>
<text x="115.7" y="104.9">L6</text>
<text x="38.9" y="113.6" transform="rotate(-90 38.9 113.6)">GND</text>
<text x="63.7" y="111.3">R126</text>
<text x="75" y="111.3">0R</text>
<text x="80.8" y="110.3" transform="rotate(-90 80.8 110.3)">R127</text>
<text x="113.8" y="110">600mA</text>
<text x="83.3" y="118.9">2.2nH</text>
<text x="84.7" y="116.4">L7</text>
<text x="105.9" y="116.4">C96</text>
<text x="105.9" y="118.9">0.8PF</text>
<text x="128.3" y="117.6">1.2pF</text>
<text x="128.3" y="115.1">C97</text>
<text x="82.9" y="121.5">600mA</text>
<text x="148.9" y="125.3">GROVE_SDA</text>
<text x="179.2" y="122.8">ESP_BOOT</text>
<text x="180.5" y="120.3">ESP_RST</text>
<text x="293.8" y="125.3">AUDIO_PA_EN</text>
<text x="83.8" y="130.3">0.5pF</text>
<text x="83.8" y="127.8">C102</text>
<text x="102.3" y="126.5">GND</text>
<text x="123.9" y="126.3">GND</text>
<text x="146" y="130.4">ESP_MUTE_DET</text>
<text x="149.8" y="127.9">GROVE_SCL</text>
<text x="263.7" y="131.6">R76</text>
<text x="263.7" y="129.1">R81</text>
<text x="274.4" y="131.6">0R</text>
<text x="274.4" y="129.1">0R</text>
<text x="294.7" y="127.9">ESP_IO48</text>
<text x="149.8" y="133">XU316_RST</text>
<text x="150.4" y="135.5">I2C_SDA</text>
<text x="263.7" y="134.2">R74</text>
<text x="274.4" y="134.2">0R</text>
<text x="79.4" y="140.5">GND</text>
<text x="142.9" y="143.1">I2S_BCLK</text>
<text x="142.9" y="140.6">I2S_LRCK</text>
<text x="151.3" y="138">I2C_SCL</text>
<text x="177.3" y="142.3">R94</text>
<text x="177.3" y="139.7">R93</text>
<text x="184.1" y="139">5%</text>
<text x="189.3" y="142.3">0R</text>
<text x="189.3" y="139.7">0R</text>
<text x="263.7" y="141.8">R68</text>
<text x="263.7" y="139.2">R69</text>
<text x="274.4" y="141.8">0R</text>
<text x="274.4" y="139.2">0R</text>
<text x="131.3" y="145.7">I2S_MCLK</text>
<text x="177.3" y="144.8">R95</text>
<text x="189.3" y="144.8">0R</text>
<text x="272" y="148.1">VDD_SPI</text>
<text x="156.2" y="154">50V,NPO</text>
<text x="156.4" y="150.2">C114</text>
<text x="156.4" y="151.9">12pF</text>
<text x="165.1" y="154">50V,NPO</text>
<text x="165.3" y="150.2">C115</text>
<text x="165.3" y="151.9">12pF</text>
<text x="174" y="154">50V,NPO</text>
<text x="174.2" y="150.2">C116</text>
<text x="174.2" y="151.9">12pF</text>
<text x="266.1" y="155.7">C105</text>
<text x="278.1" y="155.7">C106</text>
<text x="368.3" y="154.7">ESP_3V3</text>
<text x="266.1" y="158.3">100nF</text>
<text x="266.1" y="160.8">25V,X7R</text>
<text x="278.1" y="158.3">1uF</text>
<text x="278.1" y="160.8">10V,X5R</text>
<text x="147.5" y="167.7">R146</text>
<text x="153.1" y="162.1">GND</text>
<text x="160.1" y="167.7">0R</text>
<text x="162" y="162.1">GND</text>
<text x="170.9" y="162.1">GND</text>
<text x="182.2" y="166">I2S_DIN_SEC</text>
<text x="195.1" y="167.7">R97</text>
<text x="195.1" y="165.1">R96</text>
<text x="201.9" y="164.4">5%</text>
<text x="207" y="167.7">0R</text>
<text x="207" y="165.1">0R</text>
<text x="373.4" y="165.9">4.7K</text>
<text x="373.4" y="163.4">R123</text>
<text x="381" y="165.9">4.7K</text>
<text x="381" y="163.4">R128</text>
<text x="389.9" y="165.9">4.7K</text>
<text x="389.9" y="163.4">R129</text>
<text x="397.5" y="165.9">4.7K</text>
<text x="397.5" y="163.4">R130</text>
<text x="151.8" y="173.6">I2S2_MCLK</text>
<text x="182.2" y="168.5">I2S_DIN_ESP</text>
<text x="195.6" y="172.8">R9</text>
<text x="207" y="172.8">0R</text>
<text x="273.7" y="169.7">GND</text>
<text x="373.4" y="168.4">5%</text>
<text x="381" y="168.4">5%</text>
<text x="389.9" y="168.4">5%</text>
<text x="397.5" y="168.4">5%</text>
<text x="151.1" y="178.7">I2S2_LRCLK</text>
<text x="152" y="176.1">I2S2_BCLK</text>
<text x="194.5" y="177.8">R101</text>
<text x="195.1" y="175.3">R92</text>
<text x="207" y="175.3">0R</text>
<text x="207" y="177.8">0R</text>
<text x="246.8" y="176.1">ESP_WS2812</text>
<text x="361.2" y="174.9">I2C_SDA</text>
<text x="362.1" y="177.4">I2C_SCL</text>
<text x="152.4" y="181.2">I2S2_DATA</text>
<text x="167.9" y="185.7">C126</text>
<text x="176.8" y="185.7">C8</text>
<text x="185.7" y="185.7">C124</text>
<text x="194.5" y="180.4">R102</text>
<text x="207" y="180.4">0R</text>
<text x="247.7" y="183.8">ESP_USB_N</text>
<text x="247.7" y="181.2">ESP_USB_P</text>
<text x="360.1" y="183.8">I2C2_SDA</text>
<text x="167.6" y="189.5">50V,NPO</text>
<text x="167.9" y="187.5">12pF</text>
<text x="176.5" y="189.5">50V,NPO</text>
<text x="176.8" y="187.5">12pF</text>
<text x="185.4" y="189.5">50V,NPO</text>
<text x="185.7" y="187.5">12pF</text>
<text x="247.7" y="191.4">ECO_B</text>
<text x="360.2" y="186.3">I2C2_SCL</text>
<text x="164.5" y="197.7">GND</text>
<text x="173.4" y="197.7">GND</text>
<text x="182.3" y="197.7">GND</text>
<text x="214.7" y="197.9">ESP_3V3</text>
<text x="247.7" y="196.5">ECO_A</text>
<text x="341.1" y="197.4">U15</text>
<text x="335.7" y="199.9">ZB25VQ128DSJG</text>
<text x="380" y="198.9">VDD_SPI</text>
<text x="220.3" y="205.3">C109</text>
<text x="220.3" y="207.8">100nF</text>
<text x="385.4" y="206.5">C107</text>
<text x="385.4" y="209.1">100nF</text>
<text x="220.3" y="210.4">25V,X7R</text>
<text x="385.4" y="211.6">25V,X7R</text>
<text x="216.6" y="216.7">GND</text>
<text x="327.1" y="218">GND</text>
<text x="341.1" y="219.5">U16</text>
<text x="381.7" y="219.2">GND</text>
<text x="336.5" y="222">W25Q256JVEIQ</text>
<text x="325.8" y="239.6">GND</text>
<text x="47" y="244.9">ESP_3V3</text>
<text x="95.3" y="241.1">ESP_3V3</text>
<text x="341" y="244.6">GND</text>
<text x="100.3" y="247.2">R89</text>
<text x="100.3" y="249.7">10K</text>
<text x="122.7" y="249.7">TP10</text>
<text x="27.8" y="257.6">LRB520S-30T1G</text>
<text x="38.9" y="254.8">D11</text>
<text x="52.1" y="257.3">1%</text>
<text x="52.1" y="252.3">R51</text>
<text x="52.1" y="254.8">10K</text>
<text x="64.2" y="256.1">TP20</text>
<text x="100.3" y="252.3">1%</text>
<text x="127" y="254.9">ESP_BOOT</text>
<text x="52.3" y="263.7">C112</text>
<text x="68.6" y="261.2">ESP_RST</text>
<text x="101.6" y="259.9">C113</text>
<text x="101.6" y="262.4">12pF</text>
<text x="52.3" y="266.2">1uF</text>
<text x="52.3" y="268.8">10V,X5R</text>
<text x="101.6" y="265">50V,NPO</text>
<text x="97.2" y="275.1">GND</text>
<text x="48.9" y="276.4">GND</text>
</g>
<g font-size="1.4">
<text x="215.6" y="50.1" transform="rotate(-90 215.6 50.1)">2</text>
<text x="215.6" y="55.2" transform="rotate(-90 215.6 55.2)">1</text>
<text x="228.3" y="70.5" transform="rotate(-90 228.3 70.5)">2</text>
<text x="228.3" y="75.5" transform="rotate(-90 228.3 75.5)">1</text>
<text x="57.8" y="82.3">2</text>
<text x="65.4" y="82.3">1</text>
<text x="132.7" y="82.3">1</text>
<text x="140.4" y="82.3">2</text>
<text x="81" y="100.9" transform="rotate(-90 81 100.9)">2</text>
<text x="81" y="106" transform="rotate(-90 81 106)">1</text>
<text x="68" y="111.5">1</text>
<text x="73" y="111.5">2</text>
<text x="112.4" y="111.5">2</text>
<text x="120" y="111.5">1</text>
<text x="81" y="114.9" transform="rotate(-90 81 114.9)">1</text>
<text x="81" y="122.5" transform="rotate(-90 81 122.5)">2</text>
<text x="267.4" y="131.8">1</text>
<text x="267.4" y="129.3">1</text>
<text x="272.4" y="131.8">2</text>
<text x="272.4" y="129.3">2</text>
<text x="267.4" y="134.4">1</text>
<text x="272.4" y="134.4">2</text>
<text x="182.3" y="142">1</text>
<text x="182.3" y="139.4">1</text>
<text x="187.3" y="142">2</text>
<text x="187.3" y="139.4">2</text>
<text x="267.4" y="142">1</text>
<text x="267.4" y="139.4">1</text>
<text x="272.4" y="142">2</text>
<text x="272.4" y="139.4">2</text>
<text x="182.3" y="144.5">1</text>
<text x="187.3" y="144.5">2</text>
<text x="153.1" y="167.4">1</text>
<text x="158.1" y="167.4">2</text>
<text x="200" y="167.4">1</text>
<text x="200" y="164.8">1</text>
<text x="205.1" y="167.4">2</text>
<text x="205.1" y="164.8">2</text>
<text x="371.9" y="163.2" transform="rotate(-90 371.9 163.2)">2</text>
<text x="379.5" y="163.2" transform="rotate(-90 379.5 163.2)">2</text>
<text x="388.4" y="163.2" transform="rotate(-90 388.4 163.2)">2</text>
<text x="396" y="163.2" transform="rotate(-90 396 163.2)">2</text>
<text x="200" y="172.5">1</text>
<text x="205.1" y="172.5">2</text>
<text x="371.9" y="168.3" transform="rotate(-90 371.9 168.3)">1</text>
<text x="379.5" y="168.3" transform="rotate(-90 379.5 168.3)">1</text>
<text x="388.4" y="168.3" transform="rotate(-90 388.4 168.3)">1</text>
<text x="396" y="168.3" transform="rotate(-90 396 168.3)">1</text>
<text x="200" y="175">1</text>
<text x="200" y="177.5">1</text>
<text x="205.1" y="175">2</text>
<text x="205.1" y="177.5">2</text>
<text x="200" y="180.1">1</text>
<text x="205.1" y="180.1">2</text>
<text x="98.8" y="247" transform="rotate(-90 98.8 247)">2</text>
<text x="44.2" y="257.2" transform="rotate(-90 44.2 257.2)">1</text>
<text x="44.2" y="253.3" transform="rotate(-90 44.2 253.3)">2</text>
<text x="50.5" y="257.2" transform="rotate(-90 50.5 257.2)">1</text>
<text x="50.5" y="252.1" transform="rotate(-90 50.5 252.1)">2</text>
<text x="98.8" y="252.1" transform="rotate(-90 98.8 252.1)">1</text>
</g>
</svg>
